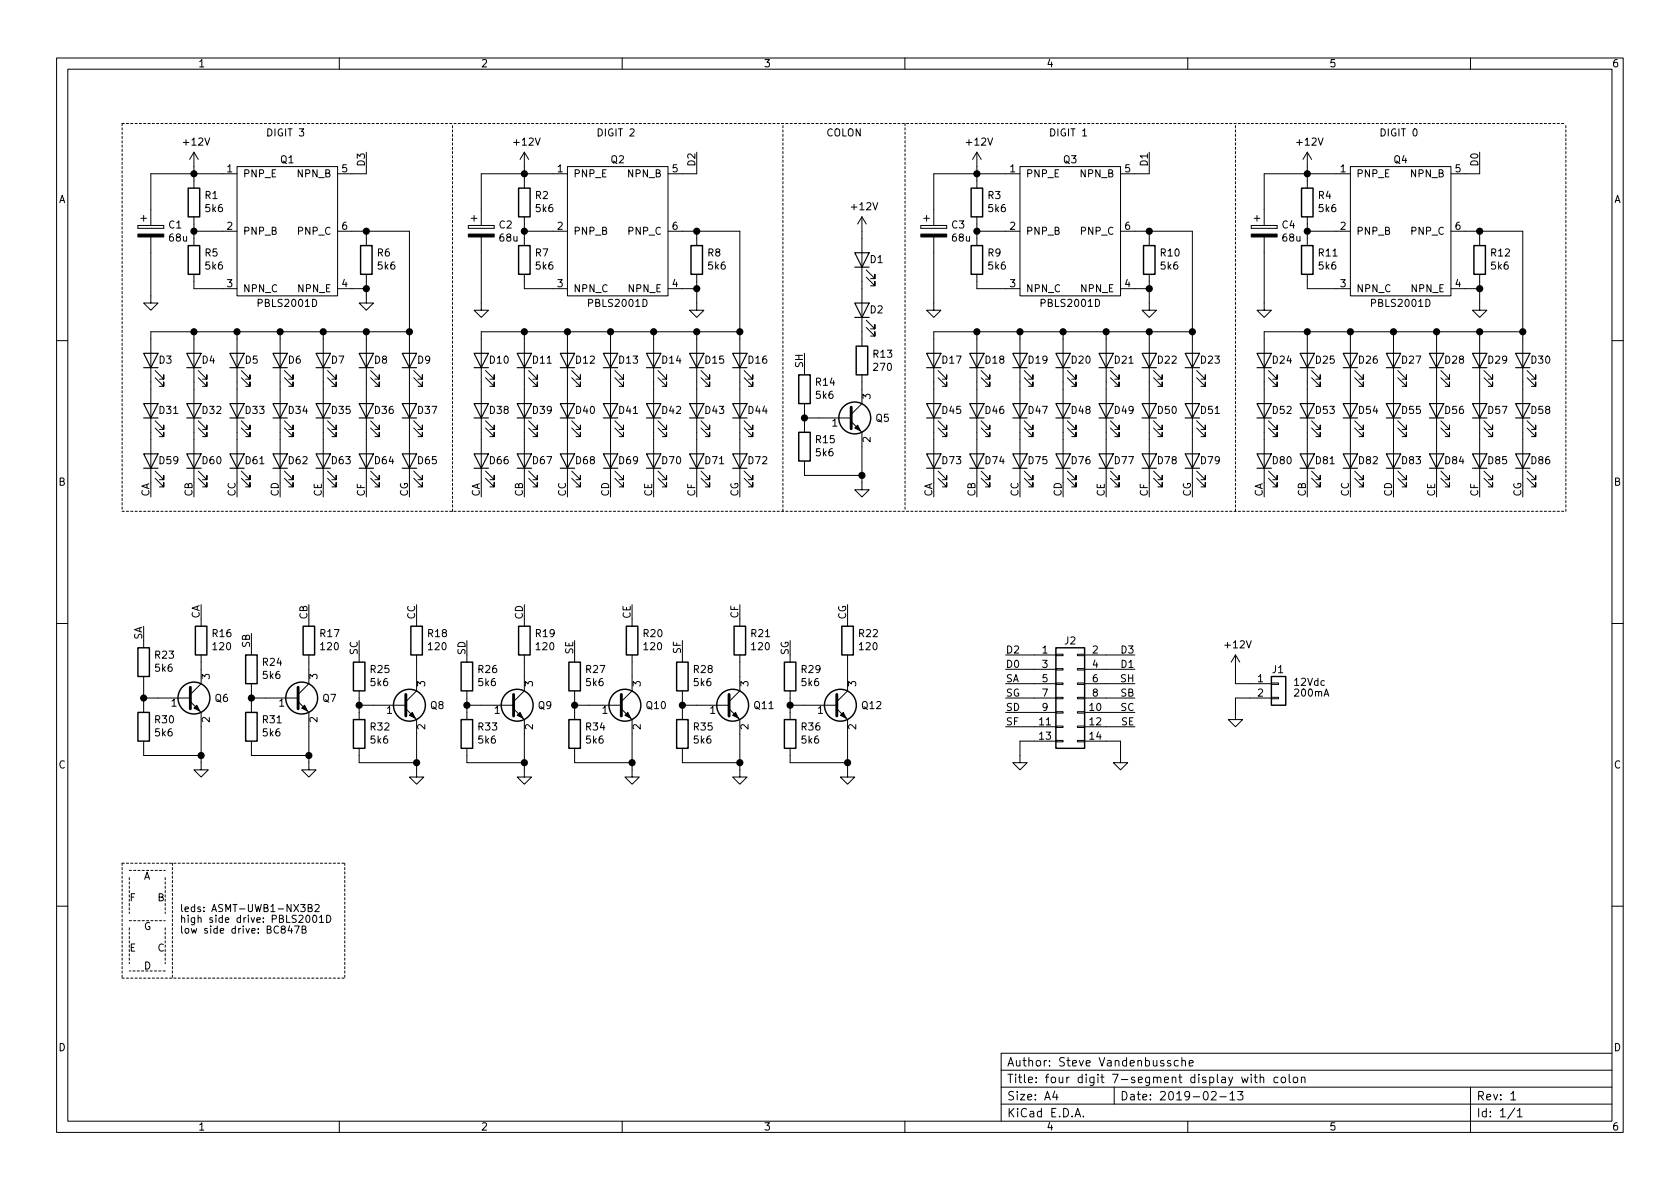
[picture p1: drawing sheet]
<svg xmlns="http://www.w3.org/2000/svg" width="297mm" height="210mm" viewBox="0 0 297 210" stroke-linecap="round" stroke-linejoin="round" font-family="sans-serif">
<g fill="none" stroke="#000" stroke-width=".18">
<path d="M10 10.3h277v189.9h-277zM12 12.2h273v186.1h-273zM60 10.3v1.9M110 10.3v1.9M160 10.3v1.9M210 10.3v1.9M260 10.3v1.9M24.4 39.9v.5zM24.4 39.9h4.6zM24.9 38.6h1M25.4 38.1v1M29 39.9v.5z"/>
<path d="M34.3 26.9v6.4M34.3 38.3v5.1M34.3 26.9l-.8 1.3M34.3 26.9l.8 1.3M41.9 29.5h17.8v22.8h-17.8zM41.9 30.7h-15.2v9.2M64.8 26.9v3.8h-5.1M82.8 39.9v.5zM82.8 39.9h4.6zM83.3 38.6h1M83.8 38.1v1M87.4 39.9v.5z"/>
<path d="M92.7 26.9v6.4M92.7 38.3v5.1M92.7 26.9l-.8 1.3M92.7 26.9l.8 1.3M100.3 29.5h17.8v22.8h-17.8zM100.3 30.7h-15.2v9.2M123.2 26.9v3.8h-5.1M152.4 38.3v22.9M152.4 38.3l-.8 1.3M152.4 38.3l.8 1.3M162.8 39.9v.5zM162.8 39.9h4.6z"/>
<path d="M163.3 38.6h1M163.8 38.1v1M167.4 39.9v.5zM172.7 26.9v6.4M172.7 38.3v5.1M172.7 26.9l-.7 1.3M172.7 26.9l.8 1.3M180.3 29.5h17.8v22.8h-17.8zM180.3 30.7h-15.2v9.2M191.4 24h.7M203.2 26.9v3.8h-5.1M221.2 39.9v.5z"/>
<path d="M221.2 39.9h4.6zM221.7 38.6h1.1M222.2 38.1v1M225.8 39.9v.5zM231.1 26.9v6.4M231.1 38.3v5.1M231.1 26.9l-.7 1.3M231.1 26.9l.8 1.3M238.8 29.5h17.7v22.8h-17.7zM238.8 30.7h-15.3v9.2M261.6 26.9v3.8h-5.1M24.4 40.4h4.6z"/>
<path d="M26.7 41.9v11.7h1.2l-1.2 1.3-1.3-1.3h1.3M34.3 40.9h7.6M34.3 48.5v2.5h7.6M34.3 58.7v26.6M41.9 58.7v26.6M49.5 58.7v26.6M57.1 58.7v26.6M59.7 40.9h12.7v44.4M59.7 51h5.1M64.8 48.5v5.1h1.2l-1.2 1.3-1.3-1.3h1.3M64.8 40.9v2.5M64.8 58.7v26.6"/>
<path d="M72.4 58.7h-45.7v26.6M82.8 40.4h4.6zM85.1 41.9v13h1.3l-1.3 1.2-1.3-1.2h1.3M92.7 48.5v2.5h7.6M92.7 58.7v26.6M92.7 40.9h7.6M100.3 58.7v26.6M107.9 58.7v26.6M115.6 58.7v26.6M118.1 40.9h12.7v44.4M118.1 51h5.1M123.2 48.5v6.4h1.3l-1.3 1.2-1.3-1.2h1.3"/>
<path d="M123.2 40.9v2.5M123.2 58.7v26.6M130.8 58.7h-45.7v26.6M153.2 49l1.5 1.5v-.7v.7h-.8M153.2 47.7l1.5 1.6v-.8v.8h-.8M153.2 57.9l1.5 1.5v-.7v.7h-.8M153.2 56.6l1.5 1.6v-.8v.8h-.8M162.8 40.4h4.6zM165.1 41.9v13h1.3l-1.3 1.2-1.3-1.2h1.3M172.7 40.9h7.6M172.7 48.5v2.5h7.6M172.7 58.7v26.6"/>
<path d="M180.3 58.7v26.6M188 58.7v26.6M195.6 58.7v26.6M198.1 40.9h12.7v44.4M198.1 51h5.1M203.2 48.5v6.4h1.3l-1.3 1.2-1.3-1.2h1.3M203.2 40.9v2.5M203.2 58.7v26.6M210.8 58.7h-45.7v26.6M221.2 40.4h4.6zM223.5 41.9v13h1.3l-1.3 1.2-1.3-1.2h1.3M231.1 48.5v2.5h7.7"/>
<path d="M231.1 58.7v26.6M231.1 40.9h7.7M238.8 58.7v26.6M246.4 58.7v26.6M254 58.7v26.6M256.5 40.9h12.7v44.4M256.5 51h5.1M261.6 48.5v6.4h1.3l-1.3 1.2-1.3-1.2h1.3M261.6 40.9v2.5M261.6 58.7v26.6M269.2 58.7h-45.7v26.6M10 60.2h2"/>
<path d="M27.4 66.8l1.6 1.5v-.7v.7h-.8M27.4 65.5l1.6 1.6v-.8v.8h-.8M27.4 75.7l1.6 1.5v-.8v.8h-.8M27.4 74.4l1.6 1.5v-.7v.7h-.8M35.1 66.8l1.5 1.5v-.7v.7h-.8M35.1 65.5l1.5 1.6v-.8v.8h-.8M35.1 75.7l1.5 1.5v-.8v.8h-.8M35.1 74.4l1.5 1.5v-.7v.7h-.8M42.7 66.8l1.5 1.5v-.7v.7h-.8M42.7 65.5l1.5 1.6v-.8v.8h-.8M42.7 75.7l1.5 1.5v-.8v.8h-.8M42.7 74.4l1.5 1.5v-.7v.7h-.8"/>
<path d="M50.3 66.8l1.5 1.5v-.7v.7h-.7M50.3 65.5l1.5 1.6v-.8v.8h-.7M50.3 75.7l1.5 1.5v-.8v.8h-.7M50.3 74.4l1.5 1.5v-.7v.7h-.7M57.9 66.8l1.5 1.5v-.7v.7h-.7M57.9 65.5l1.5 1.6v-.8v.8h-.7M57.9 75.7l1.5 1.5v-.8v.8h-.7M57.9 74.4l1.5 1.5v-.7v.7h-.7M65.5 66.8l1.6 1.5v-.7v.7h-.8M65.5 65.5l1.6 1.6v-.8v.8h-.8M65.5 75.7l1.6 1.5v-.8v.8h-.8M65.5 74.4l1.6 1.5v-.7v.7h-.8"/>
<path d="M73.2 66.8l1.5 1.5v-.7v.7h-.8M73.2 65.5l1.5 1.6v-.8v.8h-.8M73.2 75.7l1.5 1.5v-.8v.8h-.8M73.2 74.4l1.5 1.5v-.7v.7h-.8M85.9 66.8l1.5 1.5v-.7v.7h-.8M85.9 65.5l1.5 1.6v-.8v.8h-.8M85.9 75.7l1.5 1.5v-.8v.8h-.8M85.9 74.4l1.5 1.5v-.7v.7h-.8M93.5 66.8l1.5 1.5v-.7v.7h-.8M93.5 65.5l1.5 1.6v-.8v.8h-.8M93.5 75.7l1.5 1.5v-.8v.8h-.8M93.5 74.4l1.5 1.5v-.7v.7h-.8"/>
<path d="M101.1 66.8l1.5 1.5v-.7v.7h-.7M101.1 65.5l1.5 1.6v-.8v.8h-.7M101.1 75.7l1.5 1.5v-.8v.8h-.7M101.1 74.4l1.5 1.5v-.7v.7h-.7M108.7 66.8l1.5 1.5v-.7v.7h-.7M108.7 65.5l1.5 1.6v-.8v.8h-.7M108.7 75.7l1.5 1.5v-.8v.8h-.7M108.7 74.4l1.5 1.5v-.7v.7h-.7M116.3 66.8l1.6 1.5v-.7v.7h-.8M116.3 65.5l1.6 1.6v-.8v.8h-.8M116.3 75.7l1.6 1.5v-.8v.8h-.8M116.3 74.4l1.6 1.5v-.7v.7h-.8"/>
<path d="M124 66.8l1.5 1.5v-.7v.7h-.8M124 65.5l1.5 1.6v-.8v.8h-.8M124 75.7l1.5 1.5v-.8v.8h-.8M124 74.4l1.5 1.5v-.7v.7h-.8M131.6 66.8l1.5 1.5v-.7v.7h-.8M131.6 65.5l1.5 1.6v-.8v.8h-.8M131.6 75.7l1.5 1.5v-.8v.8h-.8M131.6 74.4l1.5 1.5v-.7v.7h-.8M142.2 65v1.3M142.2 71.4v5M142.2 73.9h8.3M150.5 74.5l1.9 1.9v10.2h1.3l-1.3 1.3-1.3-1.3h1.3"/>
<path d="M152.4 66.3v5.1l-1.9 1.9M165.9 66.8l1.5 1.5v-.7v.7h-.8M165.9 65.5l1.5 1.6v-.8v.8h-.8M165.9 75.7l1.5 1.5v-.8v.8h-.8M165.9 74.4l1.5 1.5v-.7v.7h-.8M173.5 66.8l1.5 1.5v-.7v.7h-.8M173.5 65.5l1.5 1.6v-.8v.8h-.8M173.5 75.7l1.5 1.5v-.8v.8h-.8M173.5 74.4l1.5 1.5v-.7v.7h-.8M181.1 66.8l1.5 1.5v-.7v.7h-.7M181.1 65.5l1.5 1.6v-.8v.8h-.7M181.1 75.7l1.5 1.5v-.8v.8h-.7"/>
<path d="M181.1 74.4l1.5 1.5v-.7v.7h-.7M188.7 66.8l1.5 1.5v-.7v.7h-.7M188.7 65.5l1.5 1.6v-.8v.8h-.7M188.7 75.7l1.5 1.5v-.8v.8h-.7M188.7 74.4l1.5 1.5v-.7v.7h-.7M196.3 66.8l1.6 1.5v-.7v.7h-.8M196.3 65.5l1.6 1.6v-.8v.8h-.8M196.3 75.7l1.6 1.5v-.8v.8h-.8M196.3 74.4l1.6 1.5v-.7v.7h-.8M204 66.8l1.5 1.5v-.7v.7h-.8M204 65.5l1.5 1.6v-.8v.8h-.8M204 75.7l1.5 1.5v-.8v.8h-.8"/>
<path d="M204 74.4l1.5 1.5v-.7v.7h-.8M211.6 66.8l1.5 1.5v-.7v.7h-.8M211.6 65.5l1.5 1.6v-.8v.8h-.8M211.6 75.7l1.5 1.5v-.8v.8h-.8M211.6 74.4l1.5 1.5v-.7v.7h-.8M224.3 66.8l1.5 1.5v-.7v.7h-.8M224.3 65.5l1.5 1.6v-.8v.8h-.8M224.3 75.7l1.5 1.5v-.8v.8h-.8M224.3 74.4l1.5 1.5v-.7v.7h-.8M231.9 66.8l1.5 1.5v-.7v.7h-.7M231.9 65.5l1.5 1.6v-.8v.8h-.7M231.9 75.7l1.5 1.5v-.8v.8h-.7"/>
<path d="M231.9 74.4l1.5 1.5v-.7v.7h-.7M239.5 66.8l1.5 1.5v-.7v.7h-.7M239.5 65.5l1.5 1.6v-.8v.8h-.7M239.5 75.7l1.5 1.5v-.8v.8h-.7M239.5 74.4l1.5 1.5v-.7v.7h-.7M247.1 66.8l1.6 1.5v-.7v.7h-.8M247.1 65.5l1.6 1.6v-.8v.8h-.8M247.1 75.7l1.6 1.5v-.8v.8h-.8M247.1 74.4l1.6 1.5v-.7v.7h-.8M254.8 66.8l1.5 1.5v-.7v.7h-.8M254.8 65.5l1.5 1.6v-.8v.8h-.8M254.8 75.7l1.5 1.5v-.8v.8h-.8"/>
<path d="M254.8 74.4l1.5 1.5v-.7v.7h-.8M262.4 66.8l1.5 1.5v-.7v.7h-.8M262.4 65.5l1.5 1.6v-.8v.8h-.8M262.4 75.7l1.5 1.5v-.8v.8h-.8M262.4 74.4l1.5 1.5v-.7v.7h-.8M270 66.8l1.5 1.5v-.7v.7h-.7M270 65.5l1.5 1.6v-.8v.8h-.7M270 75.7l1.5 1.5v-.8v.8h-.7M270 74.4l1.5 1.5v-.7v.7h-.7M285 60.2h2M27.4 84.6l1.6 1.5v-.8v.8h-.8M27.4 83.3l1.6 1.5v-.7v.7h-.8"/>
<path d="M35.1 84.6l1.5 1.5v-.8v.8h-.8M35.1 83.3l1.5 1.5v-.7v.7h-.8M42.7 84.6l1.5 1.5v-.8v.8h-.8M42.7 83.3l1.5 1.5v-.7v.7h-.8M50.3 84.6l1.5 1.5v-.8v.8h-.7M50.3 83.3l1.5 1.5v-.7v.7h-.7M57.9 84.6l1.5 1.5v-.8v.8h-.7M57.9 83.3l1.5 1.5v-.7v.7h-.7M65.5 84.6l1.6 1.5v-.8v.8h-.8M65.5 83.3l1.6 1.5v-.7v.7h-.8M73.2 84.6l1.5 1.5v-.8v.8h-.8M73.2 83.3l1.5 1.5v-.7v.7h-.8"/>
<path d="M85.9 84.6l1.5 1.5v-.8v.8h-.8M85.9 83.3l1.5 1.5v-.7v.7h-.8M93.5 84.6l1.5 1.5v-.8v.8h-.8M93.5 83.3l1.5 1.5v-.7v.7h-.8M101.1 84.6l1.5 1.5v-.8v.8h-.7M101.1 83.3l1.5 1.5v-.7v.7h-.7M108.7 84.6l1.5 1.5v-.8v.8h-.7M108.7 83.3l1.5 1.5v-.7v.7h-.7M116.3 84.6l1.6 1.5v-.8v.8h-.8M116.3 83.3l1.6 1.5v-.7v.7h-.8M124 84.6l1.5 1.5v-.8v.8h-.8M124 83.3l1.5 1.5v-.7v.7h-.8"/>
<path d="M131.6 84.6l1.5 1.5v-.8v.8h-.8M131.6 83.3l1.5 1.5v-.7v.7h-.8M142.2 81.5v2.6h10.2M165.9 84.6l1.5 1.5v-.8v.8h-.8M165.9 83.3l1.5 1.5v-.7v.7h-.8M173.5 84.6l1.5 1.5v-.8v.8h-.8M173.5 83.3l1.5 1.5v-.7v.7h-.8M181.1 84.6l1.5 1.5v-.8v.8h-.7M181.1 83.3l1.5 1.5v-.7v.7h-.7M188.7 84.6l1.5 1.5v-.8v.8h-.7M188.7 83.3l1.5 1.5v-.7v.7h-.7M196.3 84.6l1.6 1.5v-.8v.8h-.8"/>
<path d="M196.3 83.3l1.6 1.5v-.7v.7h-.8M204 84.6l1.5 1.5v-.8v.8h-.8M204 83.3l1.5 1.5v-.7v.7h-.8M211.6 84.6l1.5 1.5v-.8v.8h-.8M211.6 83.3l1.5 1.5v-.7v.7h-.8M224.3 84.6l1.5 1.5v-.8v.8h-.8M224.3 83.3l1.5 1.5v-.7v.7h-.8M231.9 84.6l1.5 1.5v-.8v.8h-.7M231.9 83.3l1.5 1.5v-.7v.7h-.7M239.5 84.6l1.5 1.5v-.8v.8h-.7M239.5 83.3l1.5 1.5v-.7v.7h-.7M247.1 84.6l1.6 1.5v-.8v.8h-.8"/>
<path d="M247.1 83.3l1.6 1.5v-.7v.7h-.8M254.8 84.6l1.5 1.5v-.8v.8h-.8M254.8 83.3l1.5 1.5v-.7v.7h-.8M262.4 84.6l1.5 1.5v-.8v.8h-.8M262.4 83.3l1.5 1.5v-.7v.7h-.8M270 84.6l1.5 1.5v-.8v.8h-.7M270 83.3l1.5 1.5v-.7v.7h-.7M10 110.3h2M25.4 113.3v1.2M25.4 119.6v6.4M35.6 115.8v5.1l-1.9 1.9M35.6 109.5v1.2"/>
<path d="M44.4 114.5v1.3M54.6 115.8v5.1l-1.9 1.9M54.6 109.5v1.2M63.5 115.8v1.3M73.7 115.8v6.4l-1.9 1.9M73.7 109.5v1.2M82.5 115.8v1.3M92.7 115.8v6.4l-1.9 1.9M92.7 109.5v1.2M101.6 115.8v1.3M111.8 115.8v6.4l-1.9 1.9M111.8 109.5v1.2"/>
<path d="M120.6 115.8v1.3M130.8 115.8v6.4l-1.9 1.9M130.8 109.5v1.2M139.7 115.8v1.3M149.9 115.8v6.4l-1.9 1.9M149.9 109.5v1.2M177.8 115.8h8.9M177.8 118.4h8.9M186.7 118.2h1.3v.3h-1.3zM186.7 115.7h1.3v.2h-1.3zM190.5 118.2h1.3v.3h-1.3zM190.5 115.7h1.3v.2h-1.3z"/>
<path d="M191.8 115.8h8.9M191.8 118.4h8.9M218.4 115.8v5.1h6.4M218.4 115.8l-.7 1.3M218.4 115.8l.8 1.3M285 110.3h2M25.4 123.4h8.3M25.4 131.1v2.5h10.2M33.7 124.1l1.9 1.9v10.1h1.2l-1.2 1.3-1.3-1.3h1.3M44.4 123.4h8.3M44.4 120.9v5.1M44.4 131.1v2.5h10.2"/>
<path d="M52.7 124.1l1.9 1.9v10.1h1.3l-1.3 1.3-1.3-1.3h1.3M63.5 124.7h8.3M63.5 122.2v5M63.5 132.3v2.6h10.2M71.8 125.3l1.9 1.9v10.2h1.2l-1.2 1.3-1.3-1.3h1.3M82.5 124.7h8.3M82.5 122.2v5M82.5 132.3v2.6h10.2M90.8 125.3l1.9 1.9v10.2h1.3l-1.3 1.3-1.3-1.3h1.3M101.6 124.7h8.3M101.6 122.2v5M101.6 132.3v2.6h10.2"/>
<path d="M109.9 125.3l1.9 1.9v10.2h1.2l-1.2 1.3-1.3-1.3h1.3M120.6 124.7h8.3M120.6 122.2v5M120.6 132.3v2.6h10.2M128.9 125.3l1.9 1.9v10.2h1.3l-1.3 1.3-1.3-1.3h1.3M139.7 124.7h8.3M139.7 122.2v5M139.7 132.3v2.6h10.2M148 125.3l1.9 1.9v10.2h1.2l-1.2 1.3-1.3-1.3h1.3M177.8 123.4h8.9M177.8 126h8.9M177.8 128.5h8.9"/>
<path d="M177.8 120.9h8.9M186.7 130.9h1.3v.3h-1.3zM186.7 128.4h1.3v.2h-1.3zM186.7 125.9h1.3v.2h-1.3zM186.7 123.3h1.3v.3h-1.3zM186.7 120.8h1.3v.2h-1.3zM186.7 131.1h-6.4v3.8h-1.2l1.2 1.2 1.3-1.2h-1.3M190.5 130.9h1.3v.3h-1.3zM190.5 128.4h1.3v.2h-1.3zM190.5 125.9h1.3v.2h-1.3zM190.5 123.3h1.3v.3h-1.3zM190.5 120.8h1.3v.2h-1.3z"/>
<path d="M191.8 131.1h6.3v3.8h1.3l-1.3 1.2-1.3-1.2h1.3M191.8 123.4h8.9M191.8 126h8.9M191.8 128.5h8.9M191.8 120.9h8.9M224.8 123.3h1.3v.3h-1.3zM224.8 120.8h1.3v.2h-1.3zM224.8 123.4h-6.4v3.8h1.3l-1.3 1.3-1.2-1.3h1.2M234.1 123.1l.4-1.3 .4 1.3M234.2 122.8h.6M53.2 159.9h.7l-.4 .5 .4 .1v.6l-.2 .1-.5-.1M10 160.2h2"/>
<path d="M51.2 163.7l-.3 .9h.8M51.5 164.2v.8M52.1 163.7h.8l-.5 1.3M53.4 164.4l.5-.1 .2-.2-.1-.2-.6-.2v1.3h.5l.2-.1v-.3l-.3-.2M54.2 162l.2-.2a.69 .69 0 0 1 .4 .7 .69 .69 0 0 1-.4 .6l-.2-.1-.1-.4zM54.5 160.5h.5l.2-.2-.1-.2-.6-.2v1.3h.5l.2-.1v-.3l-.3-.3M55.4 162l.2-.2a.67 .67 0 0 1 .4 .7 .67 .67 0 0 1-.4 .6l-.3-.5zM55.7 160.1l.5-.2 .2 .4-.7 .9h.7M56.5 162.2l.3-.4v1.3M56.5 163.1h.7M57.8 161.8a.64 .64 0 0 1 .7 .7 .64 .64 0 0 1-.7 .6zM285 160.2h2"/>
<path d="M60 198.3v1.9M110 198.3v1.9M160 198.3v1.9M177 195.2h108M177 192.2h108M177 189.2h108M186.5 192.9l-.4 1.1h1M186.8 193.5v1M190.1 197.5l.5-1.5 .5 1.5M190.2 197.1h.7M191.6 197.4v.1M197 192.2v3"/>
<path d="M207 187.6l-.4-.1-.2 .2 .1 .3 .5 .1v.3h-.6M208.3 187.6l-.4-.1-.3 .3 .1 .6 .2 .1 .4-.1M209 187.6l.2-.1 .3 .1 .1 .9M209 187v1.5M210 198.3v1.9M210.3 188l.7-.1-.1-.3-.4-.1-.2 .2v.7h.6M214.2 193.2l.2-.2h.4l.2 .4-.9 1.1h.9M215.7 193.9h1.1M217.5 193.4l.4-.4v1.5M217.5 194.5h.8M218.8 193h1l-.5 .6 .4 .1v.7l-.2 .1-.7-.1M219.5 190.5l.3 1 .3-.8 .3 .8 .3-1"/>
<path d="M221.2 190v.1M221.2 190.5v1M221.7 190.5h.6M221.9 190v1.3l.4 .2M222.8 190.6l.2-.1h.4v1M222.8 190v1.5M226 190.5h-.5l-.3 .2 .1 .6 .2 .2 .5-.1M226.6 190.6l.2-.1 .4 .1v.7l-.2 .2-.4-.2zM227.9 190v1.3l.3 .2M228.7 190.6l.3-.1 .4 .1v.7l-.2 .2-.5-.2zM230.1 190.6l.2-.1h.4v1M230.1 190.5v1"/>
<path d="M260 192.2v8M267.1 193.4l.5-.4v1.5M267.1 194.5h.9M267.8 195.9l-1.2 2M268.3 196.4l.4-.4v1.5M268.3 197.5h.8M285 186.3h-108v11.9"/>
</g>
<g fill="none" stroke="#000" stroke-width=".2">
<path d="M151.1 44.7h2.6l-1.3 2.5zM151.1 53.6h2.6l-1.3 2.5zM151.1 47.2h2.6M151.1 56.1h2.6M25.4 62.5h2.5l-1.2 2.5zM25.4 71.4h2.5l-1.2 2.5zM25.4 65h2.5M25.4 73.9h2.5M33 62.5h2.6l-1.3 2.5zM33 71.4h2.6l-1.3 2.5zM33 65h2.6M33 73.9h2.6"/>
<path d="M40.6 62.5h2.6l-1.3 2.5zM40.6 71.4h2.6l-1.3 2.5zM40.6 65h2.6M40.6 73.9h2.6M48.3 62.5h2.5l-1.3 2.5zM48.3 71.4h2.5l-1.3 2.5zM48.3 65h2.5M48.3 73.9h2.5M55.9 62.5h2.5l-1.3 2.5zM55.9 71.4h2.5l-1.3 2.5zM55.9 65h2.5M55.9 73.9h2.5"/>
<path d="M63.5 62.5h2.5l-1.2 2.5zM63.5 71.4h2.5l-1.2 2.5zM63.5 65h2.5M63.5 73.9h2.5M71.1 62.5h2.6l-1.3 2.5zM71.1 71.4h2.6l-1.3 2.5zM71.1 65h2.6M71.1 73.9h2.6M83.8 62.5h2.6l-1.3 2.5zM83.8 71.4h2.6l-1.3 2.5zM83.8 65h2.6M83.8 73.9h2.6"/>
<path d="M91.4 62.5h2.6l-1.3 2.5zM91.4 71.4h2.6l-1.3 2.5zM91.4 65h2.6M91.4 73.9h2.6M99.1 62.5h2.5l-1.3 2.5zM99.1 71.4h2.5l-1.3 2.5zM99.1 65h2.5M99.1 73.9h2.5M106.7 62.5h2.5l-1.3 2.5zM106.7 71.4h2.5l-1.3 2.5zM106.7 65h2.5M106.7 73.9h2.5"/>
<path d="M114.3 62.5h2.5l-1.2 2.5zM114.3 71.4h2.5l-1.2 2.5zM114.3 65h2.5M114.3 73.9h2.5M121.9 62.5h2.6l-1.3 2.5zM121.9 71.4h2.6l-1.3 2.5zM121.9 65h2.6M121.9 73.9h2.6M129.5 62.5h2.6l-1.3 2.5zM129.5 71.4h2.6l-1.3 2.5zM129.5 65h2.6M129.5 73.9h2.6"/>
<path d="M163.8 62.5h2.6l-1.3 2.5zM163.8 71.4h2.6l-1.3 2.5zM163.8 65h2.6M163.8 73.9h2.6M171.4 62.5h2.6l-1.3 2.5zM171.4 71.4h2.6l-1.3 2.5zM171.4 65h2.6M171.4 73.9h2.6M179.1 62.5h2.5l-1.3 2.5zM179.1 71.4h2.5l-1.3 2.5zM179.1 65h2.5M179.1 73.9h2.5"/>
<path d="M186.7 62.5h2.5l-1.2 2.5zM186.7 71.4h2.5l-1.2 2.5zM186.7 65h2.5M186.7 73.9h2.5M194.3 62.5h2.5l-1.2 2.5zM194.3 71.4h2.5l-1.2 2.5zM194.3 65h2.5M194.3 73.9h2.5M201.9 62.5h2.6l-1.3 2.5zM201.9 71.4h2.6l-1.3 2.5zM201.9 65h2.6M201.9 73.9h2.6"/>
<path d="M209.5 62.5h2.6l-1.3 2.5zM209.5 71.4h2.6l-1.3 2.5zM209.5 65h2.6M209.5 73.9h2.6M222.2 62.5h2.6l-1.3 2.5zM222.2 71.4h2.6l-1.3 2.5zM222.2 65h2.6M222.2 73.9h2.6M229.9 62.5h2.5l-1.3 2.5zM229.9 71.4h2.5l-1.3 2.5zM229.9 65h2.5M229.9 73.9h2.5"/>
<path d="M237.5 62.5h2.5l-1.2 2.5zM237.5 71.4h2.5l-1.2 2.5zM237.5 65h2.5M237.5 73.9h2.5M245.1 62.5h2.5l-1.2 2.5zM245.1 71.4h2.5l-1.2 2.5zM245.1 65h2.5M245.1 73.9h2.5M252.7 62.5h2.6l-1.3 2.5zM252.7 71.4h2.6l-1.3 2.5zM252.7 65h2.6M252.7 73.9h2.6"/>
<path d="M260.3 62.5h2.6l-1.3 2.5zM260.3 71.4h2.6l-1.3 2.5zM260.3 65h2.6M260.3 73.9h2.6M268 62.5h2.5l-1.3 2.5zM268 71.4h2.5l-1.3 2.5zM268 65h2.5M268 73.9h2.5M25.4 80.3h2.5l-1.2 2.5zM25.4 82.8h2.5M33 80.3h2.6l-1.3 2.5zM33 82.8h2.6"/>
<path d="M40.6 80.3h2.6l-1.3 2.5zM40.6 82.8h2.6M48.3 80.3h2.5l-1.3 2.5zM48.3 82.8h2.5M55.9 80.3h2.5l-1.3 2.5zM55.9 82.8h2.5M63.5 80.3h2.5l-1.2 2.5zM63.5 82.8h2.5M71.1 80.3h2.6l-1.3 2.5zM71.1 82.8h2.6M83.8 80.3h2.6l-1.3 2.5zM83.8 82.8h2.6"/>
<path d="M91.4 80.3h2.6l-1.3 2.5zM91.4 82.8h2.6M99.1 80.3h2.5l-1.3 2.5zM99.1 82.8h2.5M106.7 80.3h2.5l-1.3 2.5zM106.7 82.8h2.5M114.3 80.3h2.5l-1.2 2.5zM114.3 82.8h2.5M121.9 80.3h2.6l-1.3 2.5zM121.9 82.8h2.6M129.5 80.3h2.6l-1.3 2.5zM129.5 82.8h2.6"/>
<path d="M163.8 80.3h2.6l-1.3 2.5zM163.8 82.8h2.6M171.4 80.3h2.6l-1.3 2.5zM171.4 82.8h2.6M179.1 80.3h2.5l-1.3 2.5zM179.1 82.8h2.5M186.7 80.3h2.5l-1.2 2.5zM186.7 82.8h2.5M194.3 80.3h2.5l-1.2 2.5zM194.3 82.8h2.5M201.9 80.3h2.6l-1.3 2.5zM201.9 82.8h2.6"/>
<path d="M209.5 80.3h2.6l-1.3 2.5zM209.5 82.8h2.6M222.2 80.3h2.6l-1.3 2.5zM222.2 82.8h2.6M229.9 80.3h2.5l-1.3 2.5zM229.9 82.8h2.5M237.5 80.3h2.5l-1.2 2.5zM237.5 82.8h2.5M245.1 80.3h2.5l-1.2 2.5zM245.1 82.8h2.5M252.7 80.3h2.6l-1.3 2.5zM252.7 82.8h2.6"/>
<path d="M260.3 80.3h2.6l-1.3 2.5zM260.3 82.8h2.6M268 80.3h2.5l-1.3 2.5zM268 82.8h2.5"/>
</g>
<g fill="none" stroke="#000" stroke-width=".25">
<path d="M33.3 33.3h2v5h-2zM91.7 33.3h2v5h-2zM171.7 33.3h2v5h-2zM230.1 33.3h2.1v5h-2.1zM33.3 43.4h2v5.1h-2zM63.8 43.4h2v5.1h-2zM91.7 43.4h2v5.1h-2zM122.2 43.4h2v5.1h-2zM171.7 43.4h2v5.1h-2zM202.2 43.4h2v5.1h-2zM230.1 43.4h2.1v5.1h-2.1zM260.6 43.4h2v5.1h-2z"/>
<path d="M141.2 66.3h2.1v5.1h-2.1zM141.2 76.4h2.1v5.1h-2.1zM151.4 61.2h2v5.1h-2zM24.4 114.5h2v5.1h-2zM34.5 110.7h2.1v5.1h-2.1zM43.4 115.8h2.1v5.1h-2.1zM53.6 110.7h2v5.1h-2zM62.5 117.1h2v5.1h-2zM72.6 110.7h2.1v5.1h-2.1zM81.5 117.1h2.1v5.1h-2.1zM91.7 110.7h2v5.1h-2zM100.6 117.1h2v5.1h-2z"/>
<path d="M110.7 110.7h2.1v5.1h-2.1zM119.6 117.1h2.1v5.1h-2.1zM129.8 110.7h2v5.1h-2zM138.7 117.1h2v5.1h-2zM148.8 110.7h2.1v5.1h-2.1zM186.7 114.5h5.1v17.8h-5.1zM224.8 119.6h2.5v5.1h-2.5zM24.4 126h2v5.1h-2zM43.4 126h2.1v5.1h-2.1zM62.5 127.2h2v5.1h-2zM81.5 127.2h2.1v5.1h-2.1zM100.6 127.2h2v5.1h-2z"/>
<path d="M119.6 127.2h2.1v5.1h-2.1zM138.7 127.2h2v5.1h-2z"/>
<circle cx="151.1" cy="73.9" r="2.82"/>
<circle cx="34.3" cy="123.4" r="2.82"/>
<circle cx="53.3" cy="123.4" r="2.82"/>
<circle cx="72.4" cy="124.7" r="2.82"/>
<circle cx="91.4" cy="124.7" r="2.82"/>
<circle cx="110.5" cy="124.7" r="2.82"/>
<circle cx="129.5" cy="124.7" r="2.82"/>
<circle cx="148.6" cy="124.7" r="2.82"/>
</g>
<path d="M150.5 72v3.8M33.7 121.5v3.8M52.7 121.5v3.8M71.8 122.8v3.8M90.8 122.8v3.8M109.9 122.8v3.8M128.9 122.8v3.8M148 122.8v3.8" fill="none" stroke="#000" stroke-width=".51"/>
<path d="M24.4 41.4h4.6v.5h-4.6zM82.8 41.4h4.6v.5h-4.6zM162.8 41.4h4.6v.5h-4.6zM221.2 41.4h4.6v.5h-4.6zM151.1 75.7l.5-.5 .5 1zM34.3 125.2l.5-.5 .5 1zM53.3 125.2l.5-.5 .6 1zM72.4 126.5l.5-.5 .5 1zM91.4 126.5l.5-.5 .6 1zM110.5 126.5l.5-.5 .5 1zM129.5 126.5l.5-.5 .6 1zM148.6 126.5l.5-.5 .5 1z" fill="#000" stroke="#000" stroke-width=".18"/>
<g fill="#000" stroke="#000" stroke-width=".25">
<circle cx="34.3" cy="30.7" r=".51"/>
<circle cx="92.7" cy="30.7" r=".51"/>
<circle cx="172.7" cy="30.7" r=".51"/>
<circle cx="231.1" cy="30.7" r=".51"/>
<circle cx="34.3" cy="40.9" r=".51"/>
<circle cx="34.3" cy="58.7" r=".51"/>
<circle cx="41.9" cy="58.7" r=".51"/>
<circle cx="49.5" cy="58.7" r=".51"/>
<circle cx="57.2" cy="58.7" r=".51"/>
<circle cx="64.8" cy="51" r=".51"/>
<circle cx="64.8" cy="58.7" r=".51"/>
<circle cx="64.8" cy="40.9" r=".51"/>
<circle cx="72.4" cy="58.7" r=".51"/>
<circle cx="92.7" cy="40.9" r=".51"/>
<circle cx="92.7" cy="58.7" r=".51"/>
<circle cx="100.3" cy="58.7" r=".51"/>
<circle cx="108" cy="58.7" r=".51"/>
<circle cx="115.6" cy="58.7" r=".51"/>
<circle cx="123.2" cy="40.9" r=".51"/>
<circle cx="123.2" cy="58.7" r=".51"/>
<circle cx="123.2" cy="51" r=".51"/>
<circle cx="130.8" cy="58.7" r=".51"/>
<circle cx="172.7" cy="58.7" r=".51"/>
<circle cx="172.7" cy="40.9" r=".51"/>
<circle cx="180.3" cy="58.7" r=".51"/>
<circle cx="188" cy="58.7" r=".51"/>
<circle cx="195.6" cy="58.7" r=".51"/>
<circle cx="203.2" cy="51" r=".51"/>
<circle cx="203.2" cy="58.7" r=".51"/>
<circle cx="203.2" cy="40.9" r=".51"/>
<circle cx="210.8" cy="58.7" r=".51"/>
<circle cx="231.1" cy="58.7" r=".51"/>
<circle cx="231.1" cy="40.9" r=".51"/>
<circle cx="238.8" cy="58.7" r=".51"/>
<circle cx="246.4" cy="58.7" r=".51"/>
<circle cx="254" cy="58.7" r=".51"/>
<circle cx="261.6" cy="58.7" r=".51"/>
<circle cx="261.6" cy="40.9" r=".51"/>
<circle cx="261.6" cy="51" r=".51"/>
<circle cx="269.2" cy="58.7" r=".51"/>
<circle cx="142.2" cy="73.9" r=".51"/>
<circle cx="152.4" cy="84.1" r=".51"/>
<circle cx="25.4" cy="123.4" r=".51"/>
<circle cx="35.6" cy="133.6" r=".51"/>
<circle cx="44.5" cy="123.4" r=".51"/>
<circle cx="54.6" cy="133.6" r=".51"/>
<circle cx="63.5" cy="124.7" r=".51"/>
<circle cx="73.7" cy="134.9" r=".51"/>
<circle cx="82.6" cy="124.7" r=".51"/>
<circle cx="92.7" cy="134.9" r=".51"/>
<circle cx="101.6" cy="124.7" r=".51"/>
<circle cx="111.8" cy="134.9" r=".51"/>
<circle cx="120.7" cy="124.7" r=".51"/>
<circle cx="130.8" cy="134.9" r=".51"/>
<circle cx="139.7" cy="124.7" r=".51"/>
<circle cx="149.9" cy="134.9" r=".51"/>
</g>
<g fill="none" stroke="#000" stroke-width=".18" stroke-dasharray=".4 .4">
<path d="M21.6 21.8h255.3M21.6 21.8v68.6M160 21.8v68.6M21.6 90.4h255.3M80 90.4v-68.6M138.4 90.4v-68.6M218.4 90.4v-68.6M276.9 90.4v-68.6M21.6 152.6h39.4M21.6 152.6v20.4M22.9 153.9h6.3M22.9 155.2v6.3"/>
<path d="M29.2 155.2v6.3M30.5 152.6v20.4M61 152.6v20.4M21.6 173h39.4M22.9 162.8h6.3M22.9 164.1v6.3M29.2 171.7h-6.3M29.2 164.1v6.3"/>
</g>
<g font-size="2.1">
<text x="178" y="191.5">Title: four digit 7-segment display with colon</text>
<text x="178" y="188.6">Author: Steve Vandenbussche</text>
<text x="178" y="197.6">KiCad E.D.A.</text>
<text x="178" y="194.6">Size: A4</text>
<text x="198" y="194.6">Date: 2019-02-13</text>
<text x="261" y="194.6">Rev: 1</text>
<text x="261" y="197.6">Id: 1/1</text>
</g>
<g font-size="1.8">
<text x="35" y="11.9">1</text>
<text x="85" y="11.9">2</text>
<text x="135" y="11.9">3</text>
<text x="185" y="11.9">4</text>
<text x="235" y="11.9">5</text>
<text x="285" y="11.9">6</text>
<text x="32.6" y="25.7">+12V</text>
<text x="47" y="24.1">DIGIT 3</text>
<text x="49.6" y="28.9">Q1</text>
<text x="64.5" y="29.2" transform="rotate(-90 64.5 29.2)">D3</text>
<text x="91" y="25.7">+12V</text>
<text x="105.4" y="24.1">DIGIT 2</text>
<text x="108.1" y="28.9">Q2</text>
<text x="122.9" y="29.2" transform="rotate(-90 122.9 29.2)">D2</text>
<text x="146" y="24.1">COLON</text>
<text x="171" y="25.7">+12V</text>
<text x="185.4" y="24.1">DIGIT 1</text>
<text x="188.1" y="28.9">Q3</text>
<text x="202.9" y="29.2" transform="rotate(-90 202.9 29.2)">D1</text>
<text x="229.4" y="25.7">+12V</text>
<text x="243.8" y="24.1">DIGIT 0</text>
<text x="246.5" y="28.9">Q4</text>
<text x="261.4" y="29.2" transform="rotate(-90 261.4 29.2)">D0</text>
<text x="10.4" y="35.9">A</text>
<text x="36.3" y="35.2">R1</text>
<text x="40.2" y="30.5">1</text>
<text x="42.9" y="31.4">PNP_E</text>
<text x="52.7" y="31.4">NPN_B</text>
<text x="60.5" y="30.5">5</text>
<text x="94.7" y="35.2">R2</text>
<text x="98.6" y="30.5">1</text>
<text x="101.3" y="31.4">PNP_E</text>
<text x="111.1" y="31.4">NPN_B</text>
<text x="118.9" y="30.5">5</text>
<text x="174.7" y="35.2">R3</text>
<text x="178.6" y="30.5">1</text>
<text x="181.4" y="31.4">PNP_E</text>
<text x="191.1" y="31.4">NPN_B</text>
<text x="198.9" y="30.5">5</text>
<text x="233.1" y="35.2">R4</text>
<text x="237" y="30.5">1</text>
<text x="239.8" y="31.4">PNP_E</text>
<text x="249.5" y="31.4">NPN_B</text>
<text x="257.3" y="30.5">5</text>
<text x="285.4" y="35.9">A</text>
<text x="29.9" y="40.4">C1</text>
<text x="36.4" y="37.5">5k6</text>
<text x="40.2" y="40.6">2</text>
<text x="42.9" y="41.5">PNP_B</text>
<text x="52.8" y="41.5">PNP_C</text>
<text x="60.5" y="40.6">6</text>
<text x="88.3" y="40.4">C2</text>
<text x="94.8" y="37.5">5k6</text>
<text x="98.6" y="40.6">2</text>
<text x="101.3" y="41.5">PNP_B</text>
<text x="111.2" y="41.5">PNP_C</text>
<text x="118.9" y="40.6">6</text>
<text x="150.7" y="37.2">+12V</text>
<text x="168.3" y="40.4">C3</text>
<text x="174.8" y="37.5">5k6</text>
<text x="178.6" y="40.6">2</text>
<text x="181.4" y="41.5">PNP_B</text>
<text x="191.2" y="41.5">PNP_C</text>
<text x="198.9" y="40.6">6</text>
<text x="226.7" y="40.4">C4</text>
<text x="233.2" y="37.5">5k6</text>
<text x="237" y="40.6">2</text>
<text x="239.8" y="41.5">PNP_B</text>
<text x="249.6" y="41.5">PNP_C</text>
<text x="257.3" y="40.6">6</text>
<text x="30" y="42.7">68u</text>
<text x="36.3" y="45.4">R5</text>
<text x="36.4" y="47.7">5k6</text>
<text x="66.8" y="45.4">R6</text>
<text x="66.9" y="47.7">5k6</text>
<text x="88.4" y="42.7">68u</text>
<text x="94.7" y="45.4">R7</text>
<text x="94.8" y="47.7">5k6</text>
<text x="125.2" y="45.4">R8</text>
<text x="125.3" y="47.7">5k6</text>
<text x="153.9" y="46.5">D1</text>
<text x="168.4" y="42.7">68u</text>
<text x="174.7" y="45.4">R9</text>
<text x="174.8" y="47.7">5k6</text>
<text x="205.3" y="45.4">R10</text>
<text x="205.3" y="47.7">5k6</text>
<text x="226.8" y="42.7">68u</text>
<text x="233.2" y="45.4">R11</text>
<text x="233.2" y="47.7">5k6</text>
<text x="263.7" y="45.4">R12</text>
<text x="263.7" y="47.7">5k6</text>
<text x="40.2" y="50.8">3</text>
<text x="42.9" y="51.7">NPN_C</text>
<text x="52.8" y="51.7">NPN_E</text>
<text x="60.5" y="50.8">4</text>
<text x="98.6" y="50.8">3</text>
<text x="101.3" y="51.7">NPN_C</text>
<text x="111.2" y="51.7">NPN_E</text>
<text x="118.9" y="50.8">4</text>
<text x="178.6" y="50.8">3</text>
<text x="181.4" y="51.7">NPN_C</text>
<text x="191.2" y="51.7">NPN_E</text>
<text x="198.9" y="50.8">4</text>
<text x="237" y="50.8">3</text>
<text x="239.8" y="51.7">NPN_C</text>
<text x="249.6" y="51.7">NPN_E</text>
<text x="257.3" y="50.8">4</text>
<text x="45.8" y="54.3">PBLS2001D</text>
<text x="104.3" y="54.3">PBLS2001D</text>
<text x="153.9" y="55.4">D2</text>
<text x="184.3" y="54.3">PBLS2001D</text>
<text x="242.7" y="54.3">PBLS2001D</text>
<text x="28.1" y="64.3">D3</text>
<text x="35.8" y="64.3">D4</text>
<text x="43.4" y="64.3">D5</text>
<text x="51" y="64.3">D6</text>
<text x="58.6" y="64.3">D7</text>
<text x="66.2" y="64.3">D8</text>
<text x="73.9" y="64.3">D9</text>
<text x="86.6" y="64.3">D10</text>
<text x="94.3" y="64.3">D11</text>
<text x="101.9" y="64.3">D12</text>
<text x="109.5" y="64.3">D13</text>
<text x="117.1" y="64.3">D14</text>
<text x="124.7" y="64.3">D15</text>
<text x="132.4" y="64.3">D16</text>
<text x="142" y="64.9" transform="rotate(-90 142 64.9)">SH</text>
<text x="154.5" y="63.3">R13</text>
<text x="154.6" y="65.6">270</text>
<text x="166.6" y="64.3">D17</text>
<text x="174.3" y="64.3">D18</text>
<text x="181.9" y="64.3">D19</text>
<text x="189.5" y="64.3">D20</text>
<text x="197.1" y="64.3">D21</text>
<text x="204.7" y="64.3">D22</text>
<text x="212.4" y="64.3">D23</text>
<text x="225.1" y="64.3">D24</text>
<text x="232.7" y="64.3">D25</text>
<text x="240.3" y="64.3">D26</text>
<text x="247.9" y="64.3">D27</text>
<text x="255.5" y="64.3">D28</text>
<text x="263.2" y="64.3">D29</text>
<text x="270.8" y="64.3">D30</text>
<text x="144.3" y="68.2">R14</text>
<text x="144.3" y="70.5">5k6</text>
<text x="153.9" y="70.6" transform="rotate(-90 153.9 70.6)">3</text>
<text x="28.2" y="73.2">D31</text>
<text x="35.8" y="73.2">D32</text>
<text x="43.5" y="73.2">D33</text>
<text x="51.1" y="73.2">D34</text>
<text x="58.7" y="73.2">D35</text>
<text x="66.3" y="73.2">D36</text>
<text x="73.9" y="73.2">D37</text>
<text x="86.6" y="73.2">D38</text>
<text x="94.3" y="73.2">D39</text>
<text x="101.9" y="73.2">D40</text>
<text x="109.5" y="73.2">D41</text>
<text x="117.1" y="73.2">D42</text>
<text x="124.7" y="73.2">D43</text>
<text x="132.4" y="73.2">D44</text>
<text x="147.1" y="75.4">1</text>
<text x="154.9" y="74.6">Q5</text>
<text x="166.6" y="73.2">D45</text>
<text x="174.3" y="73.2">D46</text>
<text x="181.9" y="73.2">D47</text>
<text x="189.5" y="73.2">D48</text>
<text x="197.1" y="73.2">D49</text>
<text x="204.7" y="73.2">D50</text>
<text x="212.4" y="73.2">D51</text>
<text x="225.1" y="73.2">D52</text>
<text x="232.7" y="73.2">D53</text>
<text x="240.3" y="73.2">D54</text>
<text x="247.9" y="73.2">D55</text>
<text x="255.5" y="73.2">D56</text>
<text x="263.2" y="73.2">D57</text>
<text x="270.8" y="73.2">D58</text>
<text x="28.2" y="82.1">D59</text>
<text x="35.8" y="82.1">D60</text>
<text x="43.5" y="82.1">D61</text>
<text x="51.1" y="82.1">D62</text>
<text x="58.7" y="82.1">D63</text>
<text x="66.3" y="82.1">D64</text>
<text x="73.9" y="82.1">D65</text>
<text x="86.6" y="82.1">D66</text>
<text x="94.3" y="82.1">D67</text>
<text x="101.9" y="82.1">D68</text>
<text x="109.5" y="82.1">D69</text>
<text x="117.1" y="82.1">D70</text>
<text x="124.7" y="82.1">D71</text>
<text x="132.4" y="82.1">D72</text>
<text x="144.3" y="78.4">R15</text>
<text x="144.3" y="80.7">5k6</text>
<text x="153.9" y="78.2" transform="rotate(-90 153.9 78.2)">2</text>
<text x="166.6" y="82.1">D73</text>
<text x="174.3" y="82.1">D74</text>
<text x="181.9" y="82.1">D75</text>
<text x="189.5" y="82.1">D76</text>
<text x="197.1" y="82.1">D77</text>
<text x="204.7" y="82.1">D78</text>
<text x="212.4" y="82.1">D79</text>
<text x="225.1" y="82.1">D80</text>
<text x="232.7" y="82.1">D81</text>
<text x="240.3" y="82.1">D82</text>
<text x="247.9" y="82.1">D83</text>
<text x="255.5" y="82.1">D84</text>
<text x="263.2" y="82.1">D85</text>
<text x="270.8" y="82.1">D86</text>
<text x="10.4" y="85.9">B</text>
<text x="26.4" y="87.9" transform="rotate(-90 26.4 87.9)">CA</text>
<text x="34" y="87.9" transform="rotate(-90 34 87.9)">CB</text>
<text x="41.7" y="87.9" transform="rotate(-90 41.7 87.9)">CC</text>
<text x="49.3" y="87.9" transform="rotate(-90 49.3 87.9)">CD</text>
<text x="56.9" y="87.9" transform="rotate(-90 56.9 87.9)">CE</text>
<text x="64.5" y="87.9" transform="rotate(-90 64.5 87.9)">CF</text>
<text x="72.1" y="87.9" transform="rotate(-90 72.1 87.9)">CG</text>
<text x="84.8" y="87.9" transform="rotate(-90 84.8 87.9)">CA</text>
<text x="92.5" y="87.9" transform="rotate(-90 92.5 87.9)">CB</text>
<text x="100.1" y="87.9" transform="rotate(-90 100.1 87.9)">CC</text>
<text x="107.7" y="87.9" transform="rotate(-90 107.7 87.9)">CD</text>
<text x="115.3" y="87.9" transform="rotate(-90 115.3 87.9)">CE</text>
<text x="122.9" y="87.9" transform="rotate(-90 122.9 87.9)">CF</text>
<text x="130.6" y="87.9" transform="rotate(-90 130.6 87.9)">CG</text>
<text x="164.8" y="87.9" transform="rotate(-90 164.8 87.9)">CA</text>
<text x="172.5" y="87.9" transform="rotate(-90 172.5 87.9)">CB</text>
<text x="180.1" y="87.9" transform="rotate(-90 180.1 87.9)">CC</text>
<text x="187.7" y="87.9" transform="rotate(-90 187.7 87.9)">CD</text>
<text x="195.3" y="87.9" transform="rotate(-90 195.3 87.9)">CE</text>
<text x="202.9" y="87.9" transform="rotate(-90 202.9 87.9)">CF</text>
<text x="210.6" y="87.9" transform="rotate(-90 210.6 87.9)">CG</text>
<text x="223.3" y="87.9" transform="rotate(-90 223.3 87.9)">CA</text>
<text x="230.9" y="87.9" transform="rotate(-90 230.9 87.9)">CB</text>
<text x="238.5" y="87.9" transform="rotate(-90 238.5 87.9)">CC</text>
<text x="246.1" y="87.9" transform="rotate(-90 246.1 87.9)">CD</text>
<text x="253.7" y="87.9" transform="rotate(-90 253.7 87.9)">CE</text>
<text x="261.4" y="87.9" transform="rotate(-90 261.4 87.9)">CF</text>
<text x="269" y="87.9" transform="rotate(-90 269 87.9)">CG</text>
<text x="285.4" y="85.9">B</text>
<text x="25.1" y="113.2" transform="rotate(-90 25.1 113.2)">SA</text>
<text x="35.3" y="109.5" transform="rotate(-90 35.3 109.5)">CA</text>
<text x="37.6" y="112.7">R16</text>
<text x="54.4" y="109.5" transform="rotate(-90 54.4 109.5)">CB</text>
<text x="56.7" y="112.7">R17</text>
<text x="73.4" y="109.5" transform="rotate(-90 73.4 109.5)">CC</text>
<text x="75.7" y="112.7">R18</text>
<text x="92.5" y="109.5" transform="rotate(-90 92.5 109.5)">CD</text>
<text x="94.8" y="112.7">R19</text>
<text x="111.5" y="109.4" transform="rotate(-90 111.5 109.4)">CE</text>
<text x="113.8" y="112.7">R20</text>
<text x="130.6" y="109.3" transform="rotate(-90 130.6 109.3)">CF</text>
<text x="132.9" y="112.7">R21</text>
<text x="149.6" y="109.6" transform="rotate(-90 149.6 109.6)">CG</text>
<text x="151.9" y="112.7">R22</text>
<text x="188.3" y="114">J2</text>
<text x="27.5" y="116.5">R23</text>
<text x="27.5" y="118.8">5k6</text>
<text x="37.7" y="115">120</text>
<text x="44.2" y="114.5" transform="rotate(-90 44.2 114.5)">SB</text>
<text x="46.5" y="117.7">R24</text>
<text x="56.8" y="115">120</text>
<text x="63.2" y="115.7" transform="rotate(-90 63.2 115.7)">SC</text>
<text x="65.6" y="119">R25</text>
<text x="75.8" y="115">120</text>
<text x="82.3" y="115.7" transform="rotate(-90 82.3 115.7)">SD</text>
<text x="84.6" y="119">R26</text>
<text x="94.9" y="115">120</text>
<text x="101.3" y="115.6" transform="rotate(-90 101.3 115.6)">SE</text>
<text x="103.7" y="119">R27</text>
<text x="113.9" y="115">120</text>
<text x="120.4" y="115.5" transform="rotate(-90 120.4 115.5)">SF</text>
<text x="122.7" y="119">R28</text>
<text x="133" y="115">120</text>
<text x="139.4" y="115.8" transform="rotate(-90 139.4 115.8)">SG</text>
<text x="141.8" y="119">R29</text>
<text x="152" y="115">120</text>
<text x="177.8" y="115.6">D2</text>
<text x="177.8" y="118.1">D0</text>
<text x="184.3" y="115.6">1</text>
<text x="184.3" y="118.1">3</text>
<text x="193.2" y="115.6">2</text>
<text x="193.2" y="118.1">4</text>
<text x="198.4" y="118.1">D1</text>
<text x="198.4" y="115.6">D3</text>
<text x="216.7" y="114.6">+12V</text>
<text x="225" y="119">J1</text>
<text x="30.3" y="125">1</text>
<text x="37.1" y="120.1" transform="rotate(-90 37.1 120.1)">3</text>
<text x="38" y="124.1">Q6</text>
<text x="46.6" y="120.1">5k6</text>
<text x="49.4" y="125">1</text>
<text x="56.1" y="120.1" transform="rotate(-90 56.1 120.1)">3</text>
<text x="57.1" y="124.1">Q7</text>
<text x="65.6" y="121.3">5k6</text>
<text x="75.2" y="121.4" transform="rotate(-90 75.2 121.4)">3</text>
<text x="76.1" y="125.4">Q8</text>
<text x="84.7" y="121.3">5k6</text>
<text x="94.2" y="121.4" transform="rotate(-90 94.2 121.4)">3</text>
<text x="95.2" y="125.4">Q9</text>
<text x="103.7" y="121.3">5k6</text>
<text x="113.3" y="121.4" transform="rotate(-90 113.3 121.4)">3</text>
<text x="114.4" y="125.4">Q10</text>
<text x="122.8" y="121.3">5k6</text>
<text x="132.3" y="121.4" transform="rotate(-90 132.3 121.4)">3</text>
<text x="133.4" y="125.4">Q11</text>
<text x="141.8" y="121.3">5k6</text>
<text x="151.4" y="121.4" transform="rotate(-90 151.4 121.4)">3</text>
<text x="152.5" y="125.4">Q12</text>
<text x="177.8" y="120.6">SA</text>
<text x="177.8" y="125.7">SD</text>
<text x="177.8" y="123.2">SG</text>
<text x="184.3" y="120.6">5</text>
<text x="184.3" y="123.2">7</text>
<text x="184.3" y="125.7">9</text>
<text x="192.7" y="125.7">10</text>
<text x="193.2" y="120.6">6</text>
<text x="193.2" y="123.2">8</text>
<text x="198.2" y="123.2">SB</text>
<text x="198.2" y="125.7">SC</text>
<text x="198.2" y="120.6">SH</text>
<text x="222.4" y="120.6">1</text>
<text x="222.4" y="123.2">2</text>
<text x="228.6" y="121.3">12Vdc</text>
<text x="228.6" y="123.2">200mA</text>
<text x="27.5" y="127.9">R30</text>
<text x="27.5" y="130.2">5k6</text>
<text x="37.1" y="127.7" transform="rotate(-90 37.1 127.7)">2</text>
<text x="46.5" y="127.9">R31</text>
<text x="46.6" y="130.2">5k6</text>
<text x="56.1" y="127.7" transform="rotate(-90 56.1 127.7)">2</text>
<text x="65.6" y="129.2">R32</text>
<text x="65.6" y="131.5">5k6</text>
<text x="68.4" y="126.2">1</text>
<text x="75.2" y="129" transform="rotate(-90 75.2 129)">2</text>
<text x="84.6" y="129.2">R33</text>
<text x="84.7" y="131.5">5k6</text>
<text x="87.5" y="126.2">1</text>
<text x="94.2" y="129" transform="rotate(-90 94.2 129)">2</text>
<text x="103.7" y="129.2">R34</text>
<text x="103.7" y="131.5">5k6</text>
<text x="106.5" y="126.2">1</text>
<text x="113.3" y="129" transform="rotate(-90 113.3 129)">2</text>
<text x="122.7" y="129.2">R35</text>
<text x="122.8" y="131.5">5k6</text>
<text x="125.6" y="126.2">1</text>
<text x="132.3" y="129" transform="rotate(-90 132.3 129)">2</text>
<text x="141.8" y="129.2">R36</text>
<text x="141.8" y="131.5">5k6</text>
<text x="144.6" y="126.2">1</text>
<text x="151.4" y="129" transform="rotate(-90 151.4 129)">2</text>
<text x="177.8" y="128.3">SF</text>
<text x="183.8" y="128.3">11</text>
<text x="183.8" y="130.8">13</text>
<text x="192.7" y="128.3">12</text>
<text x="192.7" y="130.8">14</text>
<text x="198.3" y="128.3">SE</text>
<text x="10.4" y="135.9">C</text>
<text x="285.4" y="135.9">C</text>
<text x="25.4" y="155.6">A</text>
<text x="22.9" y="159.4">F</text>
<text x="27.9" y="159.4">B</text>
<text x="31.7" y="161.3">leds: ASMT-UWB1-NX3B2</text>
<text x="25.4" y="164.5">G</text>
<text x="31.7" y="163.2">high side drive: PBLS2001D</text>
<text x="31.7" y="165.1">low side drive: BC847B</text>
<text x="22.9" y="168.3">E</text>
<text x="25.4" y="171.4">D</text>
<text x="27.9" y="168.3">C</text>
<text x="10.4" y="185.9">D</text>
<text x="285.4" y="185.9">D</text>
<text x="35" y="199.9">1</text>
<text x="85" y="199.9">2</text>
<text x="135" y="199.9">3</text>
<text x="185" y="199.9">4</text>
<text x="235" y="199.9">5</text>
<text x="285" y="199.9">6</text>
</g>
</svg>
